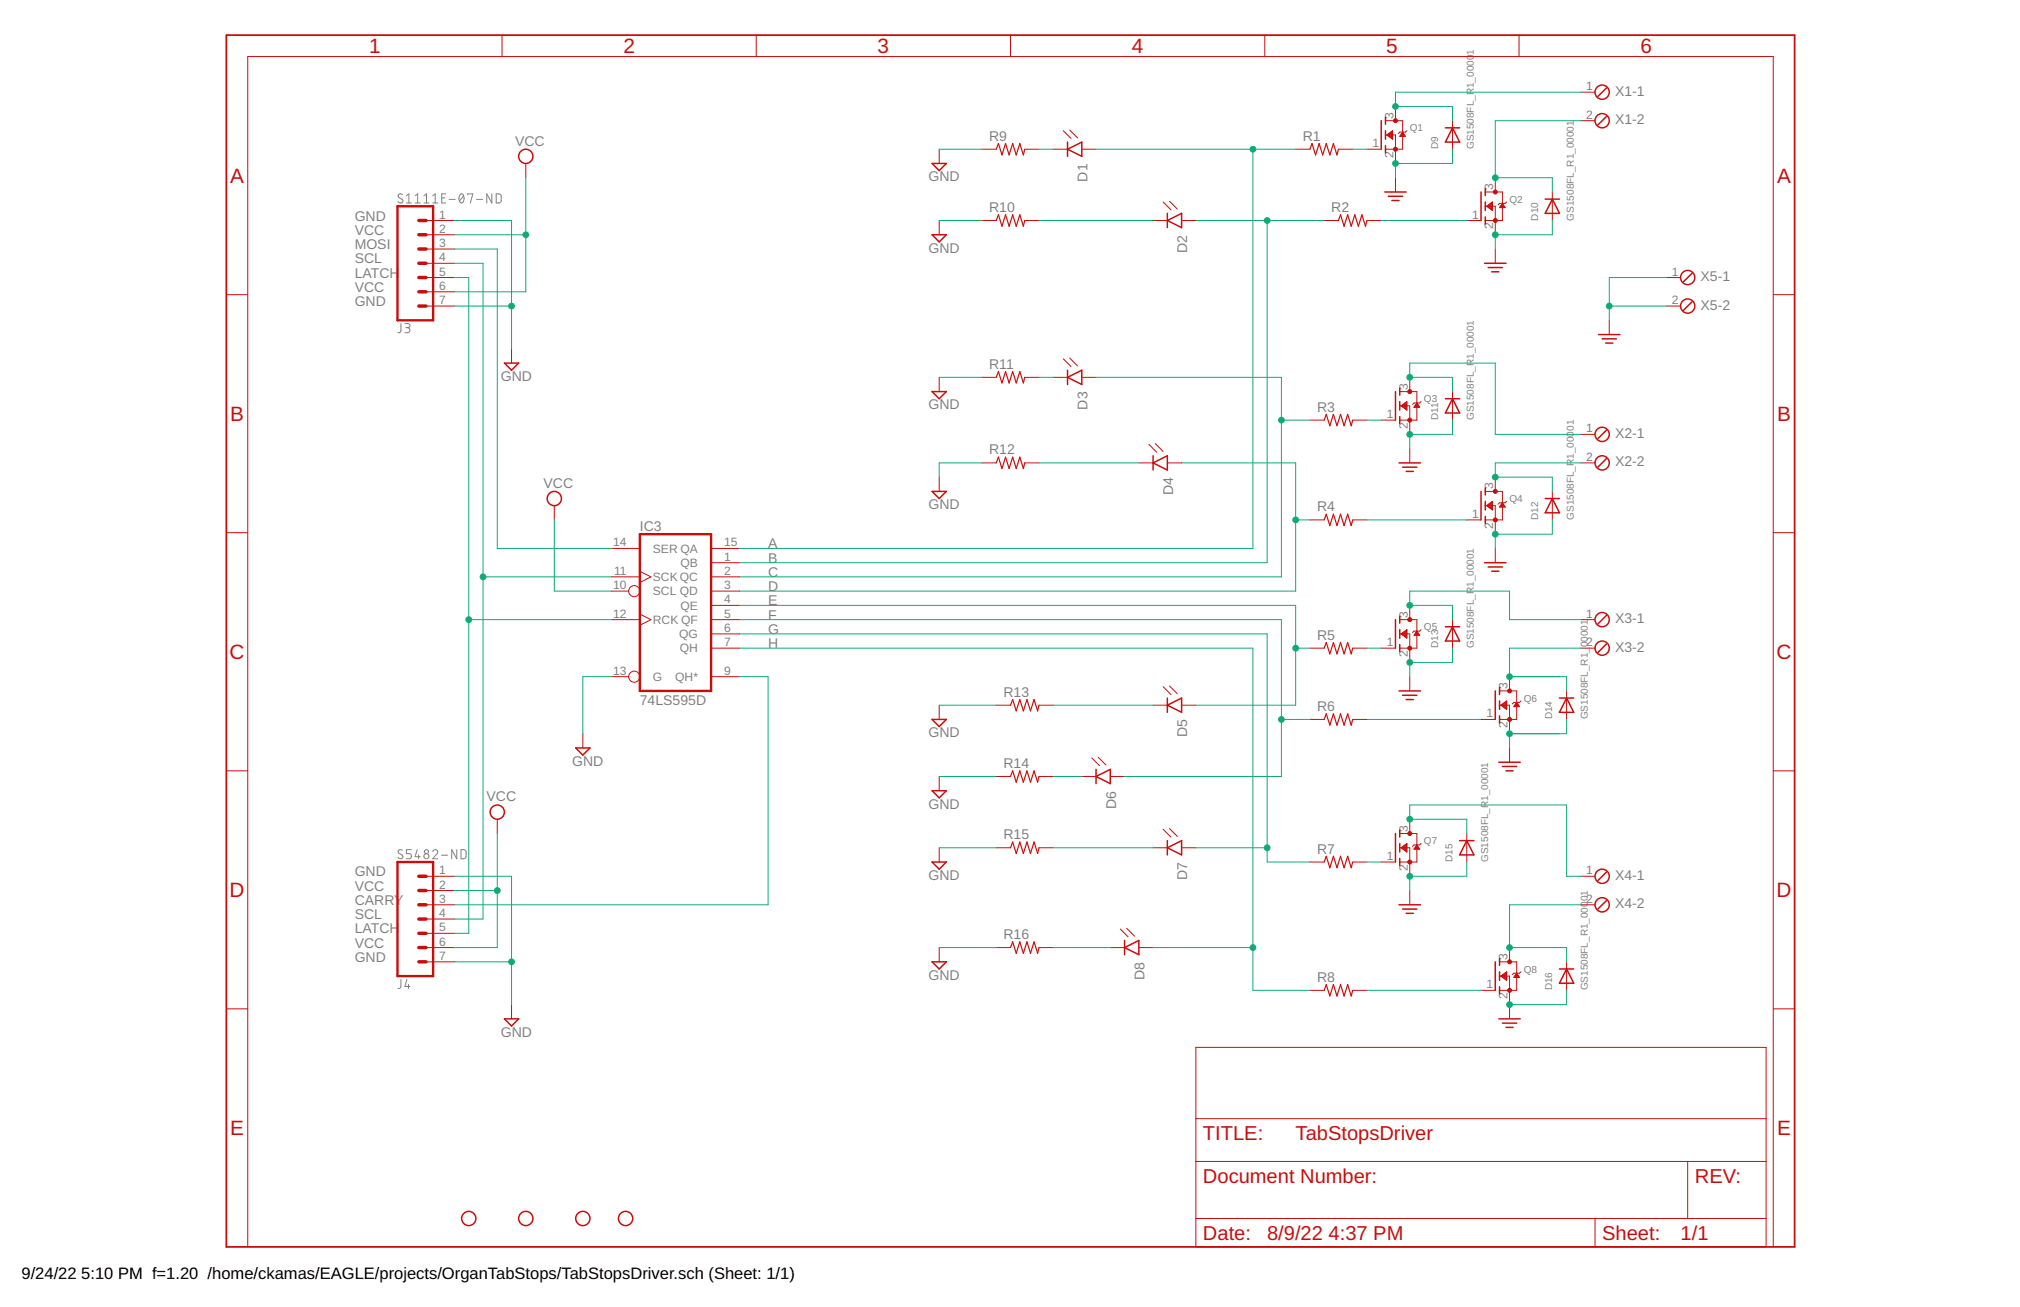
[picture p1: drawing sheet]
<svg xmlns="http://www.w3.org/2000/svg" width="432mm" height="279mm" viewBox="0 0 432 279" stroke-linecap="round" stroke-linejoin="round" font-family="sans-serif">
<g fill="none" stroke="#808080" stroke-width=".21">
<path d="M86 41.6a.48 .48 0 0 0-.7-.1 .48 .48 0 0 0 0 .7l.6 .4a.49 .49 0 0 1 .1 .7 .49 .49 0 0 1-.8 0l-.2-.2M86.9 41.9l.5-.5v2M86.9 43.4h1M88.7 43.4h1.1M88.7 41.9l.6-.5v2M90.6 43.4h1.1M90.6 41.9l.6-.5v2M92.5 43.4h1.1M92.5 41.9l.5-.5v2M94.4 42.3h.7M95.3 41.4h-.9v2h.9M96 42.6h1.3"/>
<path d="M98.4 41.6l.1-.1a.89 .89 0 0 1 .6 1.4 .47 .47 0 0 1-.4 .5 .47 .47 0 0 1-.5-.5l-.1-.7zM99.1 41.9l-.9 1M100 41.7v-.3h1.1l-.6 2M101.9 42.6h1.3M105.1 41.4v2l-1-2v2M106.1 41.4l.7 .1 .3 .3v1.2l-.3 .4h-.7zM85.7 69.2v1.6l-.3 .3h-.4M86.6 69.2h.6a.43 .43 0 0 1 .4 .4 .43 .43 0 0 1-.4 .4h-.4M87.1 70a.54 .54 0 0 1 .5 .6 .54 .54 0 0 1-.5 .5h-.5M86 181.8a.48 .48 0 0 0-.7-.1 .48 .48 0 0 0 0 .7l.6 .4a.49 .49 0 0 1 .1 .7 .49 .49 0 0 1-.8 0l-.2-.2M87.9 181.6h-1v.9h.6a.55 .55 0 0 1 .5 .5 .55 .55 0 0 1-.5 .6h-.6M89.2 181.6l-.5 1.5h1.1"/>
<path d="M89.5 182.7v.9M92.5 182.1a.53 .53 0 0 1 .8-.5 .53 .53 0 0 1 .1 .9l-.9 1.1h1.1M94.4 182.8h1.3M97.6 181.6v2l-1-2v2M98.6 181.6l.7 .1 .3 .3v1.2l-.3 .4h-.7zM85.7 209.4v1.7l-.3 .2h-.4M87 209.4l-.4 1.5h1M87.3 210.4v.9"/>
<circle cx="91.2" cy="183" r=".54"/>
<circle cx="91.2" cy="182.1" r=".44"/>
</g>
<g fill="none" stroke="#c90d0c" stroke-width=".32">
<path d="M343.4 18.8l-1.8 1.8M199.2 34.9h3.1l-1.5 1.6zM228.2 31.9l3-1.5v3zM228.2 30.4v3M295.3 25.8v6.1M296.2 25v1.6M296.2 27.9v1.9M296.2 31.1v1.6M309 27.3h3M310.5 27.3l1.5 3.1h-3zM343.4 24.9l-1.8 1.8M199.2 50.2h3.1l-1.5 1.5z"/>
<path d="M249.5 47.1l3.1-1.5v3.1zM249.5 45.6v3.1M296 41h4.6M296.8 42h3M297.5 42.9h1.6M316.6 41v6.1M317.4 56.3h4.5M317.5 40.3v1.5M317.5 43.2v1.8M317.5 46.4v1.5M318.1 57.2h3.1M318.9 58.1h1.5"/>
<path d="M330.3 42.6h3.1M331.8 42.6l1.6 3h-3.1zM361.7 58.4l-1.8 1.8M107.8 77.6h3.1l-1.6 1.5zM228.2 79.1v3.1M341.7 71.5h4.6M342.5 72.4h3M343.2 73.3h1.6M361.7 64.5l-1.8 1.8M199.2 83.7h3.1l-1.5 1.5zM228.2 80.7l3-1.6v3.1zM246.5 99l3-1.6v3.1z"/>
<path d="M246.5 97.4v3.1M298.3 83.7v6.1M299.1 99h4.5M299.2 83v1.5M299.2 85.9v1.8M299.2 89v1.6M299.8 99.9h3.1M309 85.2h3M310.5 85.2l1.5 3.1h-3zM343.4 91.9l-1.8 1.9M343.4 98l-1.8 1.9M199.2 105.1h3.1l-1.5 1.5z"/>
<path d="M300.6 100.8h1.5M316.6 105.1v6M317.5 104.3v1.5M317.5 107.2v1.8M317.5 110.4v1.5M330.3 106.6h3.1M331.8 106.6l1.6 3h-3.1zM298.3 132.5v6.1M299.2 131.7v1.5M299.2 134.6v1.8M299.2 137.8v1.5M309 134h3"/>
<path d="M310.5 134l1.5 3h-3zM317.4 120.3h4.5M318.1 121.2h3.1M318.9 122.1h1.5M343.4 131.6l-1.8 1.8M343.4 137.6l-1.8 1.9M123.1 159.9h3l-1.5 1.5zM199.2 153.8h3.1l-1.5 1.5zM249.5 149.2v3.1M249.5 150.7l3.1-1.5v3.1zM299.1 147.7h4.5M299.8 148.6h3.1"/>
<path d="M300.6 149.5h1.5M319.6 147.7v6.1M320.5 146.9v1.6M320.5 149.8v1.9M320.5 153v1.6M333.4 149.2h3M334.9 149.2l1.5 3.1h-3zM199.2 169h3.1l-1.5 1.6zM234.3 166l3-1.5v3zM234.3 164.5v3M249.5 179.7v3.1M298.3 178.2v6.1"/>
<path d="M299.2 177.4v1.5M312 179.7h3.1M313.5 179.7l1.6 3.1h-3.1zM320.4 162.9h4.6M321.2 163.9h3M321.9 164.8h1.5M199.2 184.3h3.1l-1.5 1.5zM249.5 181.2l3.1-1.5v3.1zM299.1 193.4h4.5M299.2 180.3v1.8M299.2 183.5v1.5M299.8 194.3h3.1"/>
<path d="M300.6 195.2h1.5M343.4 186.4l-1.8 1.8M343.4 192.5l-1.8 1.8M107.8 217.8h3.1l-1.6 1.5zM199.2 205.6h3.1l-1.5 1.5zM240.4 202.6l3-1.6v3.1zM240.4 201v3.1M319.6 205.6v6.1M320.4 217.8h4.6M320.5 204.9v1.5M320.5 207.8v1.8M320.5 210.9v1.6"/>
<path d="M321.2 218.7h3M321.9 219.6h1.5M333.4 207.1h3M334.9 207.1l1.5 3.1h-3z"/>
<circle cx="342.5" cy="19.7" r="1.52"/>
<circle cx="112.4" cy="33.4" r="1.52"/>
<circle cx="342.5" cy="25.8" r="1.52"/>
<circle cx="360.8" cy="59.3" r="1.52"/>
<circle cx="360.8" cy="65.4" r="1.52"/>
<circle cx="342.5" cy="99" r="1.52"/>
<circle cx="342.5" cy="92.9" r="1.52"/>
<circle cx="118.5" cy="106.6" r="1.52"/>
<circle cx="342.5" cy="138.6" r="1.52"/>
<circle cx="342.5" cy="132.5" r="1.52"/>
<circle cx="106.3" cy="173.6" r="1.52"/>
<circle cx="342.5" cy="193.4" r="1.52"/>
<circle cx="342.5" cy="187.3" r="1.52"/>
<circle cx="100.2" cy="260.5" r="1.52"/>
<circle cx="112.4" cy="260.5" r="1.52"/>
<circle cx="124.6" cy="260.5" r="1.52"/>
<circle cx="133.7" cy="260.5" r="1.52"/>
</g>
<path d="M85 44.1h7.6v24.4h-7.6zM136.8 114.2h15.2v33.5h-15.2zM85 184.3h7.6v24.4h-7.6z" fill="none" stroke="#c90d0c" stroke-width=".51"/>
<g fill="none" stroke="#c90d0c" stroke-width=".21">
<path d="M107.3 7.5v4.6M161.6 7.5v4.6M216 7.5v4.6M270.4 7.5v4.6M324.7 7.5v4.6M337.9 19.7h3.1M112.4 34.9v3.1M200.8 31.9v3M209.9 31.9h3.1M219.1 31.9h3M225.1 31.9h3.1M227.3 27.9l1.7 1.7"/>
<path d="M228.7 27.8l1.6 1.7M231.2 31.9h3.1M277 31.9h3M286.1 31.9h3.1M292.2 31.9h3.1M296.2 25.8h3.6v6.1h-3.6M296.2 28.9h2.1v6M296.5 28.9l1.2-1v1.9zM296.7 28.7h1M296.7 29h1M296.9 28.6h.8M296.9 29.2h.8"/>
<path d="M297.1 28.4h.6M297.1 29.3h.6M297.3 28.3h.4M297.3 29.5h.4M297.5 28.1h.2M297.5 29.6h.2M297.7 28h.1M298.3 22.8v3M298.3 38v3M299.3 29h1M299.4 28.9h.8M299.5 28.7h.6"/>
<path d="M299.6 28.6h.4M299.7 28.4h.2M299.8 28.3h.1M299.8 28.2l.6 1h-1.2zM300.7 27.9l-.3 .3h-1.2l-.3 .4M310.5 25.8v6.1M319.6 38v3M337.9 25.8h3.1M91.1 47.1h6.1M91.1 50.2h6.1M91.1 53.2h6.1M91.1 56.3h6.1"/>
<path d="M91.1 59.3h6.1M200.8 47.1v3.1M209.9 47.1h3.1M219.1 47.1h3M246.5 47.1h3M248.6 43.2l1.7 1.7M250 43l1.7 1.7M252.6 47.1h3M283.1 47.1h3M292.2 47.1h3.1M313.5 47.1h3.1M317.5 41h3.7v6.1h-3.7"/>
<path d="M317.5 44.1h2.1v6.1M317.8 44.1l1.2-.9v1.8zM317.9 44.1h1.1M317.9 44h1.1M318.1 44.3h.9M318.2 43.8h.8M318.3 44.4h.7M318.3 43.7h.7M318.5 44.6h.5M318.6 43.5h.4M318.7 44.7h.3M318.7 43.4h.3"/>
<path d="M318.9 44.9h.1M319 43.2h.1M319.6 53.2v3.1M320.6 44.3h1.1M320.7 44.1h.9M320.8 44h.7M320.9 43.8h.5M321 43.7h.3M321.2 43.5l.6 .9h-1.3zM322.1 43.2l-.3 .3h-1.3l-.3 .3M331.8 41v6.1M356.2 59.3h3"/>
<path d="M48.4 63h4.6M91.1 62.4h6.1M91.1 65.4h6.1M109.3 74.6v3M227.3 76.7l1.7 1.7M228.7 76.5l1.6 1.7M344 68.5v3M356.2 65.4h3M379.1 63h4.5M200.8 80.7v3M209.9 99h3.1M209.9 80.7h3.1"/>
<path d="M219.1 99h3M219.1 80.7h3M225.1 80.7h3.1M231.2 80.7h3.1M243.4 99h3.1M245.6 95l1.6 1.7M247 94.8l1.6 1.7M249.5 99h3.1M280 89.8h3.1M289.2 89.8h3M295.3 89.8h3M299.2 83.7h3.7v6.1h-3.7"/>
<path d="M299.2 86.8h2.1v6.1M299.5 86.8l1.2-.9v1.8zM299.5 86.7h1.2M299.7 86.9h1M299.7 86.6h1M299.9 87h.8M299.9 86.4h.8M300.1 87.2h.6M300.1 86.3h.6M300.3 87.3h.4M300.3 86.1h.4M300.5 87.5h.2"/>
<path d="M300.5 86h.2M300.7 87.7h.1M301.3 80.7v3M301.3 95.9v3.1M302.4 86.9h1M302.5 86.7h.8M302.6 86.6h.6M302.7 86.4h.4M302.8 86.3h.2M302.9 86.1l.6 .9-1.2 .1zM303.8 85.9l-.3 .2h-1.2l-.4 .3M310.5 83.7v6.1"/>
<path d="M337.9 92.9h3.1M337.9 99h3.1M48.4 113.9h4.6M118.5 108.1v3M130.7 117.2h6.1M152 117.2h6.1M200.8 102v3.1M280 111.1h3.1M289.2 111.1h3M313.5 111.1h3.1M317.5 105.1h3.7v6h-3.7M317.5 108.1h2.1v6.1"/>
<path d="M317.8 108.1l1.2-.9v1.8zM317.9 108.1h1.1M317.9 108.2h1.1M318.1 107.9h.9M318.1 108.4h.9M318.3 107.7h.7M318.3 108.5h.7M318.5 107.6h.5M318.6 108.6h.4M318.7 107.4h.3M318.7 108.8h.3M318.9 107.3h.1"/>
<path d="M319 108.9h.1M319.6 102v3.1M319.6 117.2v3.1M320.7 108.2h.9M320.8 108.1h.7M320.9 107.9h.5M321 107.7h.3M321.1 107.6h.1M321.2 107.5l.6 .9h-1.3zM322.1 107.2l-.3 .3h-1.3l-.3 .3M331.8 105.1v6M379.1 113.9h4.5"/>
<path d="M130.7 123.3h6.1M130.7 126.4h3.7M130.7 132.5h6.1M136.8 122.1l2.3 1.2-2.3 1.2M136.8 131.3l2.3 1.2-2.3 1.2M152 120.3h6.1M152 123.3h6.1M152 126.4h6.1M152 129.4h6.1M152 132.5h6.1M152 135.5h6.1M152 138.6h6.1"/>
<path d="M280 138.6h3.1M289.2 138.6h3M295.3 138.6h3M299.2 132.5h3.7v6.1h-3.7M299.2 135.5h2.1v6.1M299.5 135.5l1.2-.9v1.8zM299.7 135.4h1M299.8 135.7h.9M299.9 135.3h.8M300 135.8h.7M300.1 135.1h.6M300.2 136h.5"/>
<path d="M300.3 134.9h.4M300.4 136.1h.3M300.5 134.8h.2M300.6 136.3h.1M300.7 134.6h.1M301.3 129.4v3.1M302.3 135.7h1.1M302.5 135.6h.8M302.5 135.4h.7M302.6 135.3h.5M302.7 135.1h.3M302.9 134.9l.6 .9h-1.2z"/>
<path d="M303.8 134.6l-.3 .3h-1.2l-.4 .3M310.5 132.5v6.1M337.9 132.5h3.1M337.9 138.6h3.1M124.6 156.8v3.1M130.7 144.7h3.7M152 144.7h6.1M200.8 150.7v3.1M213 150.7h3M222.1 150.7h3M246.5 150.7h3M248.6 146.8l1.7 1.7"/>
<path d="M250 146.6l1.7 1.7M252.6 150.7h3M280 153.8h3.1M289.2 153.8h3M301.3 144.7v3M316.6 153.8h3M320.5 147.7h3.7v6.1h-3.7M320.5 150.7h2.2v6.1M320.8 150.7l1.3-.9v1.9zM320.9 150.8h1.2M321 150.7h1.1M321.1 151h1"/>
<path d="M321.2 150.5h.9M321.3 151.1h.8M321.4 150.3h.7M321.5 151.3h.6M321.6 150.2h.5M321.7 151.4h.4M321.8 150.1h.3M321.9 151.6h.2M322 149.9h.1M322.7 144.7v3M322.7 159.9v3M323.7 151h1"/>
<path d="M323.8 150.8h.8M323.8 150.7h.7M324 150.5h.4M324.1 150.3h.2M324.2 150.2h.1M324.2 150.2l.6 .9h-1.2zM325.1 149.8l-.3 .4h-1.2l-.3 .3M334.9 147.7v6.1M48.4 164.8h4.6M106.3 175.1v3.1M200.8 166v3M213 166h3"/>
<path d="M222.1 166h3M231.2 166h3.1M233.4 162l1.7 1.7M234.8 161.9l1.6 1.7M237.3 166h3.1M248.6 177.3l1.7 1.6M250 177.1l1.7 1.7M299.2 178.2h3.7v6.1h-3.7M301.3 175.1v3.1M313.5 178.2v6.1M379.1 164.8h4.5M91.1 187.3h6.1"/>
<path d="M91.1 190.4h6.1M91.1 193.4h6.1M91.1 196.5h6.1M91.1 199.5h6.1M200.8 181.2v3.1M213 181.2h3M222.1 181.2h3M239.5 198.6l1.7 1.7M240.9 198.5l1.6 1.6M246.5 181.2h3M252.6 181.2h3M280 184.3h3.1"/>
<path d="M289.2 184.3h3M295.3 184.3h3M299.2 181.2h2.1v6.1M299.5 181.2l1.2-.9v1.8zM299.6 181.2h1.1M299.7 181.3h1M299.8 181h.9M299.8 181.5h.9M300 180.9h.7M300.1 181.6h.6M300.2 180.7h.5M300.2 181.8h.5"/>
<path d="M300.4 180.6h.3M300.5 181.9h.2M300.6 180.4h.1M300.7 182.1h.1M301.3 190.4v3M302.3 181.5h1.1M302.4 181.3h.9M302.5 181.2h.7M302.6 181h.5M302.7 180.9h.3M302.8 180.7h.1M302.9 180.6l.6 .9h-1.2z"/>
<path d="M303.8 180.3l-.3 .3h-1.2l-.4 .3M337.9 187.3h3.1M337.9 193.4h3.1M48.4 215.7h4.6M91.1 202.6h6.1M91.1 205.6h6.1M109.3 214.8v3M200.8 202.6v3M213 202.6h3M222.1 202.6h3M237.3 202.6h3.1M243.4 202.6h3.1"/>
<path d="M280 211.7h3.1M289.2 211.7h3M316.6 211.7h3M320.5 205.6h3.7v6.1h-3.7M320.5 208.7h2.2v9.1M320.8 208.7l1.3-.9v1.8zM321 208.5h1.1M321.1 208.8h1M321.2 208.4h.9M321.3 209h.8M321.4 208.2h.7M321.5 209.1h.6"/>
<path d="M321.6 208.1h.5M321.7 209.3h.4M321.8 207.9h.3M321.9 209.4h.2M322 207.8h.1M322.7 202.6v3M323.7 208.8h1M323.8 208.7h.8M323.9 208.5h.6M324 208.4h.4M324.1 208.2h.2M324.2 208l.6 1h-1.2z"/>
<path d="M325.1 207.8l-.3 .2h-1.2l-.3 .3M334.9 205.6v6.1M379.1 215.7h4.5M255.6 223.9h121.9v42.7h-121.9zM255.6 239.1h121.9M255.6 248.3h121.9M360.8 248.3v12.2M53 266.6v-254.5h326.1v254.5M255.6 260.5h121.9M341 260.5v6.1"/>
<circle cx="135.6" cy="126.4" r="1.19"/>
<circle cx="135.6" cy="144.7" r="1.19"/>
</g>
<g fill="none" stroke="#c90d0c" stroke-width=".74">
<path d="M89.5 53.2h1.6M89.5 50.2h1.6M89.5 47.1h1.6M89.5 59.3h1.6M89.5 56.3h1.6M89.5 62.4h1.6M89.5 65.4h1.6M89.5 193.4h1.6M89.5 190.4h1.6M89.5 187.3h1.6M89.5 199.5h1.6M89.5 196.5h1.6"/>
<path d="M89.5 202.6h1.6M89.5 205.6h1.6"/>
</g>
<path d="M48.4 7.5h335.2v259.1h-335.2z" fill="none" stroke="#c90d0c" stroke-width=".38"/>
<g fill="none" stroke="#c90d0c" stroke-width=".25">
<path d="M213 31.9l.4-1.2 .8 2.4 .7-2.4 .8 2.4 .8-2.4 .7 2.4 .8-2.4 .8 2.4 .3-1.2M280 31.9l.5-1.2 .7 2.4 .8-2.4 .7 2.4 .8-2.4 .8 2.4 .7-2.4 .8 2.4 .3-1.2M213 47.1l.4-1.2 .8 2.5 .7-2.5 .8 2.5 .8-2.5 .7 2.5 .8-2.5 .8 2.5 .3-1.3M286.1 47.1l.5-1.2 .7 2.5 .8-2.5 .7 2.5 .8-2.5 .8 2.5 .7-2.5 .8 2.5 .3-1.3M213 80.7l.4-1.3 .8 2.5 .7-2.5 .8 2.5 .8-2.5 .7 2.5 .8-2.5 .8 2.5 .3-1.2M213 99l.4-1.3 .8 2.5 .7-2.5 .8 2.5 .8-2.5 .7 2.5 .8-2.5 .8 2.5 .3-1.2M283.1 89.8l.4-1.2 .8 2.4 .7-2.4 .8 2.4 .8-2.4 .7 2.4 .8-2.4 .7 2.4 .4-1.2M283.1 111.1l.4-1.2 .8 2.5 .7-2.5 .8 2.5 .8-2.5 .7 2.5 .8-2.5 .7 2.5 .4-1.3M283.1 138.6l.4-1.2 .8 2.4 .7-2.4 .8 2.4 .8-2.4 .7 2.4 .8-2.4 .7 2.4 .4-1.2M216 150.7l.5-1.2 .7 2.5 .8-2.5 .8 2.5 .7-2.5 .8 2.5 .7-2.5 .8 2.5 .3-1.3M283.1 153.8l.4-1.2 .8 2.4 .7-2.4 .8 2.4 .8-2.4 .7 2.4 .8-2.4 .7 2.4 .4-1.2M216 166l.5-1.2 .7 2.4 .8-2.4 .8 2.4 .7-2.4 .8 2.4 .7-2.4 .8 2.4 .3-1.2"/>
<path d="M216 181.2l.5-1.2 .7 2.5 .8-2.5 .8 2.5 .7-2.5 .8 2.5 .7-2.5 .8 2.5 .3-1.3M283.1 184.3l.4-1.3 .8 2.5 .7-2.5 .8 2.5 .8-2.5 .7 2.5 .8-2.5 .7 2.5 .4-1.2M216 202.6l.5-1.3 .7 2.5 .8-2.5 .8 2.5 .7-2.5 .8 2.5 .7-2.5 .8 2.5 .3-1.2M283.1 211.7l.4-1.2 .8 2.4 .7-2.4 .8 2.4 .8-2.4 .7 2.4 .8-2.4 .7 2.4 .4-1.2"/>
</g>
<g fill="#c90d0c" stroke="#c90d0c" stroke-width=".21">
<circle cx="298.3" cy="31.9" r=".42"/>
<circle cx="298.3" cy="25.8" r=".42"/>
<circle cx="319.6" cy="47.1" r=".42"/>
<circle cx="319.6" cy="41" r=".42"/>
<circle cx="301.3" cy="89.8" r=".42"/>
<circle cx="301.3" cy="83.7" r=".42"/>
<circle cx="319.6" cy="111.1" r=".42"/>
<circle cx="319.6" cy="105.1" r=".42"/>
<circle cx="301.3" cy="138.6" r=".42"/>
<circle cx="301.3" cy="132.5" r=".42"/>
<circle cx="322.7" cy="153.8" r=".42"/>
<circle cx="322.7" cy="147.7" r=".42"/>
<circle cx="301.3" cy="184.3" r=".42"/>
<circle cx="301.3" cy="178.2" r=".42"/>
<circle cx="322.7" cy="211.7" r=".42"/>
<circle cx="322.7" cy="205.6" r=".42"/>
</g>
<g fill="none" stroke="#0dab76" stroke-width=".21">
<path d="M337.9 19.7h-39.6v3.1h12.2v3M112.4 38v24.4h-15.2M200.8 31.9h9.1M222.1 31.9h3M234.3 31.9h42.7M267.8 31.9v85.3h-109.7M289.2 31.9h3M310.5 31.9v3h-12.2v3.1M337.9 25.8h-18.3v12.2h12.2v3M97.2 53.2h9.1v64h24.4M97.2 47.1h12.1v27.5M97.2 50.2h15.2"/>
<path d="M97.2 56.3h6.1v140.2h-6.1M97.2 59.3h3v140.2h-3M200.8 47.1h9.1M222.1 47.1h24.4M255.6 47.1h27.5M270.9 47.1v73.2h-112.8M295.3 47.1h18.2M331.8 47.1v3.1h-12.2v3M356.2 59.3h-12.2v9.2M97.2 65.4h12.1M344 65.4h12.2M200.8 80.7h9.1"/>
<path d="M209.9 99h-9.1v3M222.1 80.7h3M222.1 99h21.3M234.3 80.7h39.6v42.6h-115.8M252.6 99h24.4v27.4h-118.9M273.9 89.8h6.1M292.2 89.8h3.1M310.5 83.7v-3h-9.2v-3.1h18.3v15.3h18.3M310.5 89.8v3.1h-9.2v3M337.9 99h-18.3v3h12.2v3.1M118.5 111.1v15.3h12.2M277 111.1h3"/>
<path d="M292.2 111.1h21.3M331.8 111.1v3.1h-12.2v3M100.2 132.5h30.5M103.3 123.3h27.4M158.1 129.4h118.9v21.3h-21.4M158.1 132.5h115.8v33.5h-33.5M158.1 138.6h109.7v73.1h12.2M158.1 135.5h112.8v48.8h9.1M277 138.6h3M292.2 138.6h3.1M310.5 132.5v-3.1h-9.2v-3h21.4v6.1h15.2M310.5 138.6v3h-9.2v3.1"/>
<path d="M337.9 138.6h-15.2v6.1h12.2v3M130.7 144.7h-6.1v12.1M158.1 144.7h6.1v48.7h-67M200.8 150.7h12.2M225.1 150.7h21.4M273.9 153.8h6.1M292.2 153.8h24.4M334.9 153.8v3h-12.2v3.1M106.3 178.2v24.4h-9.1M200.8 166h12.2M225.1 166h6.1M313.5 178.2v-3.1h-12.2v-3h33.6v15.2h3"/>
<path d="M97.2 187.3h12.1v27.5M97.2 190.4h9.1M200.8 181.2h12.2M225.1 181.2h21.4M255.6 181.2h15.3M292.2 184.3h3.1M313.5 184.3v3h-12.2v3.1M337.9 193.4h-15.2v9.2h12.2v3M97.2 205.6h12.1M200.8 202.6h12.2M225.1 202.6h12.2M246.5 202.6h21.3"/>
<path d="M292.2 211.7h24.4M334.9 211.7v3.1h-12.2"/>
</g>
<g fill="#0dab76" stroke="#0dab76" stroke-width=".21">
<circle cx="109.3" cy="65.4" r=".61"/>
<circle cx="109.3" cy="205.6" r=".61"/>
<circle cx="112.4" cy="50.2" r=".61"/>
<circle cx="106.3" cy="190.4" r=".61"/>
<circle cx="103.3" cy="123.3" r=".61"/>
<circle cx="100.2" cy="132.5" r=".61"/>
<circle cx="270.9" cy="47.1" r=".61"/>
<circle cx="273.9" cy="89.8" r=".61"/>
<circle cx="277" cy="111.1" r=".61"/>
<circle cx="277" cy="138.6" r=".61"/>
<circle cx="273.9" cy="153.8" r=".61"/>
<circle cx="270.9" cy="181.2" r=".61"/>
<circle cx="267.8" cy="202.6" r=".61"/>
<circle cx="267.8" cy="31.9" r=".61"/>
<circle cx="298.3" cy="22.8" r=".61"/>
<circle cx="319.6" cy="38" r=".61"/>
<circle cx="301.3" cy="80.7" r=".61"/>
<circle cx="319.6" cy="102" r=".61"/>
<circle cx="301.3" cy="129.4" r=".61"/>
<circle cx="322.7" cy="144.7" r=".61"/>
<circle cx="301.3" cy="175.1" r=".61"/>
<circle cx="322.7" cy="202.6" r=".61"/>
<circle cx="322.7" cy="214.8" r=".61"/>
<circle cx="298.3" cy="34.9" r=".61"/>
<circle cx="319.6" cy="50.2" r=".61"/>
<circle cx="344" cy="65.4" r=".61"/>
<circle cx="301.3" cy="92.9" r=".61"/>
<circle cx="319.6" cy="114.2" r=".61"/>
<circle cx="301.3" cy="141.6" r=".61"/>
<circle cx="322.7" cy="156.8" r=".61"/>
<circle cx="301.3" cy="187.3" r=".61"/>
</g>
<g font-size="4.4" fill="#c90d0c">
<text x="78.9" y="11.4">1</text>
<text x="133.3" y="11.4">2</text>
<text x="187.6" y="11.4">3</text>
<text x="242" y="11.4">4</text>
<text x="296.3" y="11.4">5</text>
<text x="350.7" y="11.4">6</text>
<text x="49.2" y="39.1">A</text>
<text x="379.9" y="39.1">A</text>
<text x="49.2" y="90">B</text>
<text x="379.9" y="90">B</text>
<text x="49.1" y="140.9">C</text>
<text x="379.8" y="140.9">C</text>
<text x="49.1" y="191.8">D</text>
<text x="379.8" y="191.8">D</text>
<text x="49.2" y="242.7">E</text>
<text x="379.9" y="242.7">E</text>
</g>
<g font-size="4.3" fill="#c90d0c">
<text x="257.2" y="243.7">TITLE:</text>
<text x="277" y="243.7">TabStopsDriver</text>
<text x="257.2" y="252.8">Document Number:</text>
<text x="362.3" y="252.8">REV:</text>
<text x="257.2" y="265">Date:</text>
<text x="270.9" y="265">8/9/22</text>
<text x="284" y="265">4:37 PM</text>
<text x="342.5" y="265">Sheet:</text>
<text x="359.2" y="265">1/1</text>
</g>
<g font-size="3.5">
<text x="4.6" y="273.5">9/24/22</text>
<text x="17.4" y="273.5">5:10 PM f=1.20 /home/ckamas/EAGLE/projects/OrganTabStops/TabStopsDriver.sch (Sheet: 1/1)</text>
</g>
<g font-size="3" fill="#808080">
<text x="345.2" y="20.5">X1-1</text>
<text x="345.2" y="26.6">X1-2</text>
<text x="110.1" y="31.1">VCC</text>
<text x="211.4" y="30.1">R9</text>
<text x="278.5" y="30.1">R1</text>
<text x="198.5" y="38.8">GND</text>
<text x="232.5" y="38.8" transform="rotate(-90 232.5 38.8)">D1</text>
<text x="75.8" y="47.1">GND</text>
<text x="211.4" y="45.3">R10</text>
<text x="284.6" y="45.3">R2</text>
<text x="75.8" y="53.2">MOSI</text>
<text x="75.8" y="50.2">VCC</text>
<text x="198.5" y="54">GND</text>
<text x="75.8" y="56.3">SCL</text>
<text x="75.8" y="59.3">LATCH</text>
<text x="253.8" y="54" transform="rotate(-90 253.8 54)">D2</text>
<text x="75.8" y="65.4">GND</text>
<text x="75.8" y="62.4">VCC</text>
<text x="363.5" y="60.1">X5-1</text>
<text x="363.5" y="66.2">X5-2</text>
<text x="107.1" y="81.4">GND</text>
<text x="211.4" y="78.9">R11</text>
<text x="198.5" y="87.5">GND</text>
<text x="232.5" y="87.6" transform="rotate(-90 232.5 87.6)">D3</text>
<text x="281.5" y="88">R3</text>
<text x="345.2" y="93.6">X2-1</text>
<text x="211.4" y="97.1">R12</text>
<text x="345.2" y="99.7">X2-2</text>
<text x="116.2" y="104.3">VCC</text>
<text x="250.8" y="105.8" transform="rotate(-90 250.8 105.8)">D4</text>
<text x="136.8" y="113.4">IC3</text>
<text x="198.5" y="108.9">GND</text>
<text x="281.5" y="109.3">R4</text>
<text x="164.2" y="117.2">A</text>
<text x="164.2" y="120.3">B</text>
<text x="164.2" y="123.3">C</text>
<text x="164.2" y="126.4">D</text>
<text x="164.2" y="129.4">E</text>
<text x="164.2" y="132.5">F</text>
<text x="164.2" y="135.5">G</text>
<text x="281.5" y="136.8">R5</text>
<text x="345.2" y="133.2">X3-1</text>
<text x="164.2" y="138.6">H</text>
<text x="345.2" y="139.3">X3-2</text>
<text x="214.5" y="149">R13</text>
<text x="136.8" y="150.8">74LS595D</text>
<text x="281.5" y="152">R6</text>
<text x="198.5" y="157.6">GND</text>
<text x="253.8" y="157.7" transform="rotate(-90 253.8 157.7)">D5</text>
<text x="122.3" y="163.7">GND</text>
<text x="214.5" y="164.2">R14</text>
<text x="104" y="171.3">VCC</text>
<text x="198.5" y="172.9">GND</text>
<text x="238.6" y="172.9" transform="rotate(-90 238.6 172.9)">D6</text>
<text x="214.5" y="179.4">R15</text>
<text x="281.5" y="182.5">R7</text>
<text x="75.8" y="187.3">GND</text>
<text x="75.8" y="190.4">VCC</text>
<text x="198.5" y="188.1">GND</text>
<text x="253.8" y="188.1" transform="rotate(-90 253.8 188.1)">D7</text>
<text x="345.2" y="188.1">X4-1</text>
<text x="75.8" y="196.5">SCL</text>
<text x="75.8" y="193.4">CARRY</text>
<text x="345.2" y="194.2">X4-2</text>
<text x="75.8" y="202.6">VCC</text>
<text x="75.8" y="199.5">LATCH</text>
<text x="214.5" y="200.8">R16</text>
<text x="75.8" y="205.6">GND</text>
<text x="198.5" y="209.4">GND</text>
<text x="244.7" y="209.5" transform="rotate(-90 244.7 209.5)">D8</text>
<text x="281.5" y="209.9">R8</text>
<text x="107.1" y="221.6">GND</text>
</g>
<g font-size="2.6" fill="#808080">
<text x="339.1" y="19.3">1</text>
<text x="297.9" y="25.4" transform="rotate(-90 297.9 25.4)">3</text>
<text x="339.1" y="25.4">2</text>
<text x="293.4" y="31.5">1</text>
<text x="297.9" y="33.8" transform="rotate(-90 297.9 33.8)">2</text>
<text x="319.2" y="40.6" transform="rotate(-90 319.2 40.6)">3</text>
<text x="93.9" y="46.7">1</text>
<text x="314.7" y="46.7">1</text>
<text x="93.9" y="49.8">2</text>
<text x="93.9" y="52.8">3</text>
<text x="319.2" y="49" transform="rotate(-90 319.2 49)">2</text>
<text x="93.9" y="55.9">4</text>
<text x="93.9" y="58.9">5</text>
<text x="357.4" y="58.9">1</text>
<text x="93.9" y="61.9">6</text>
<text x="93.9" y="65">7</text>
<text x="357.4" y="65">2</text>
<text x="300.9" y="83.3" transform="rotate(-90 300.9 83.3)">3</text>
<text x="296.4" y="89.4">1</text>
<text x="300.9" y="91.7" transform="rotate(-90 300.9 91.7)">2</text>
<text x="339.1" y="92.4">1</text>
<text x="339.1" y="98.5">2</text>
<text x="319.2" y="104.6" transform="rotate(-90 319.2 104.6)">3</text>
<text x="314.7" y="110.7">1</text>
<text x="319.2" y="113" transform="rotate(-90 319.2 113)">2</text>
<text x="131.1" y="116.8">14</text>
<text x="139.6" y="118.1">SER QA</text>
<text x="154.8" y="119.9">1</text>
<text x="154.8" y="116.8">15</text>
<text x="131.1" y="125.9">10</text>
<text x="131.3" y="122.9">11</text>
<text x="139.6" y="124.2">SCK QC</text>
<text x="145.5" y="121.2">QB</text>
<text x="154.8" y="122.9">2</text>
<text x="154.8" y="125.9">3</text>
<text x="139.6" y="127.3">SCL QD</text>
<text x="145.5" y="130.3">QE</text>
<text x="154.8" y="129">4</text>
<text x="131.1" y="132">12</text>
<text x="139.6" y="133.4">RCK QF</text>
<text x="145.2" y="136.4">QG</text>
<text x="154.8" y="132">5</text>
<text x="154.8" y="135.1">6</text>
<text x="300.9" y="132" transform="rotate(-90 300.9 132)">3</text>
<text x="339.1" y="132">1</text>
<text x="145.3" y="139.5">QH</text>
<text x="154.8" y="138.1">7</text>
<text x="296.4" y="138.1">1</text>
<text x="300.9" y="140.4" transform="rotate(-90 300.9 140.4)">2</text>
<text x="339.1" y="138.1">2</text>
<text x="131.1" y="144.2">13</text>
<text x="139.6" y="145.6">G</text>
<text x="144.3" y="145.6">QH*</text>
<text x="154.8" y="144.2">9</text>
<text x="322.3" y="147.3" transform="rotate(-90 322.3 147.3)">3</text>
<text x="317.8" y="153.4">1</text>
<text x="322.3" y="155.7" transform="rotate(-90 322.3 155.7)">2</text>
<text x="300.9" y="177.8" transform="rotate(-90 300.9 177.8)">3</text>
<text x="296.4" y="183.9">1</text>
<text x="93.9" y="186.9">1</text>
<text x="93.9" y="189.9">2</text>
<text x="300.9" y="186.1" transform="rotate(-90 300.9 186.1)">2</text>
<text x="339.1" y="186.9">1</text>
<text x="93.9" y="193">3</text>
<text x="93.9" y="196">4</text>
<text x="339.1" y="193">2</text>
<text x="93.9" y="199.1">5</text>
<text x="93.9" y="202.1">6</text>
<text x="93.9" y="205.2">7</text>
<text x="322.3" y="205.2" transform="rotate(-90 322.3 205.2)">3</text>
<text x="317.8" y="211.3">1</text>
<text x="322.3" y="213.6" transform="rotate(-90 322.3 213.6)">2</text>
</g>
<g font-size="2.1" fill="#808080">
<text x="315.1" y="11.7" transform="rotate(-90 315.1 11.7)">1</text>
<text x="301.3" y="28.1">Q1</text>
<text x="307.4" y="31.9" transform="rotate(-90 307.4 31.9)">D9</text>
<text x="315.1" y="31.9" transform="rotate(-90 315.1 31.9)">GS1508FL_R1_0000</text>
<text x="322.7" y="43.3">Q2</text>
<text x="328.8" y="47.1" transform="rotate(-90 328.8 47.1)">D10</text>
<text x="336.4" y="47.1" transform="rotate(-90 336.4 47.1)">GS1508FL_R1_00001</text>
<text x="304.4" y="86">Q3</text>
<text x="307.4" y="89.8" transform="rotate(-90 307.4 89.8)">D11</text>
<text x="315.1" y="89.8" transform="rotate(-90 315.1 89.8)">GS1508FL_R1_00001</text>
<text x="322.7" y="107.3">Q4</text>
<text x="328.8" y="111.1" transform="rotate(-90 328.8 111.1)">D12</text>
<text x="336.4" y="111.1" transform="rotate(-90 336.4 111.1)">GS1508FL_R1_00001</text>
<text x="304.4" y="134.8">Q5</text>
<text x="307.4" y="138.6" transform="rotate(-90 307.4 138.6)">D13</text>
<text x="315.1" y="138.6" transform="rotate(-90 315.1 138.6)">GS1508FL_R1_00001</text>
<text x="339.4" y="138.4" transform="rotate(-90 339.4 138.4)">00001</text>
<text x="325.7" y="150">Q6</text>
<text x="331.8" y="153.8" transform="rotate(-90 331.8 153.8)">D14</text>
<text x="339.4" y="153.8" transform="rotate(-90 339.4 153.8)">GS1508FL_R1_</text>
<text x="304.4" y="180.5">Q7</text>
<text x="310.5" y="184.3" transform="rotate(-90 310.5 184.3)">D15</text>
<text x="318.1" y="184.3" transform="rotate(-90 318.1 184.3)">GS1508FL_R1_00001</text>
<text x="325.7" y="207.9">Q8</text>
<text x="331.8" y="211.7" transform="rotate(-90 331.8 211.7)">D16</text>
<text x="339.4" y="211.7" transform="rotate(-90 339.4 211.7)">GS1508FL_R1_00001</text>
</g>
</svg>
